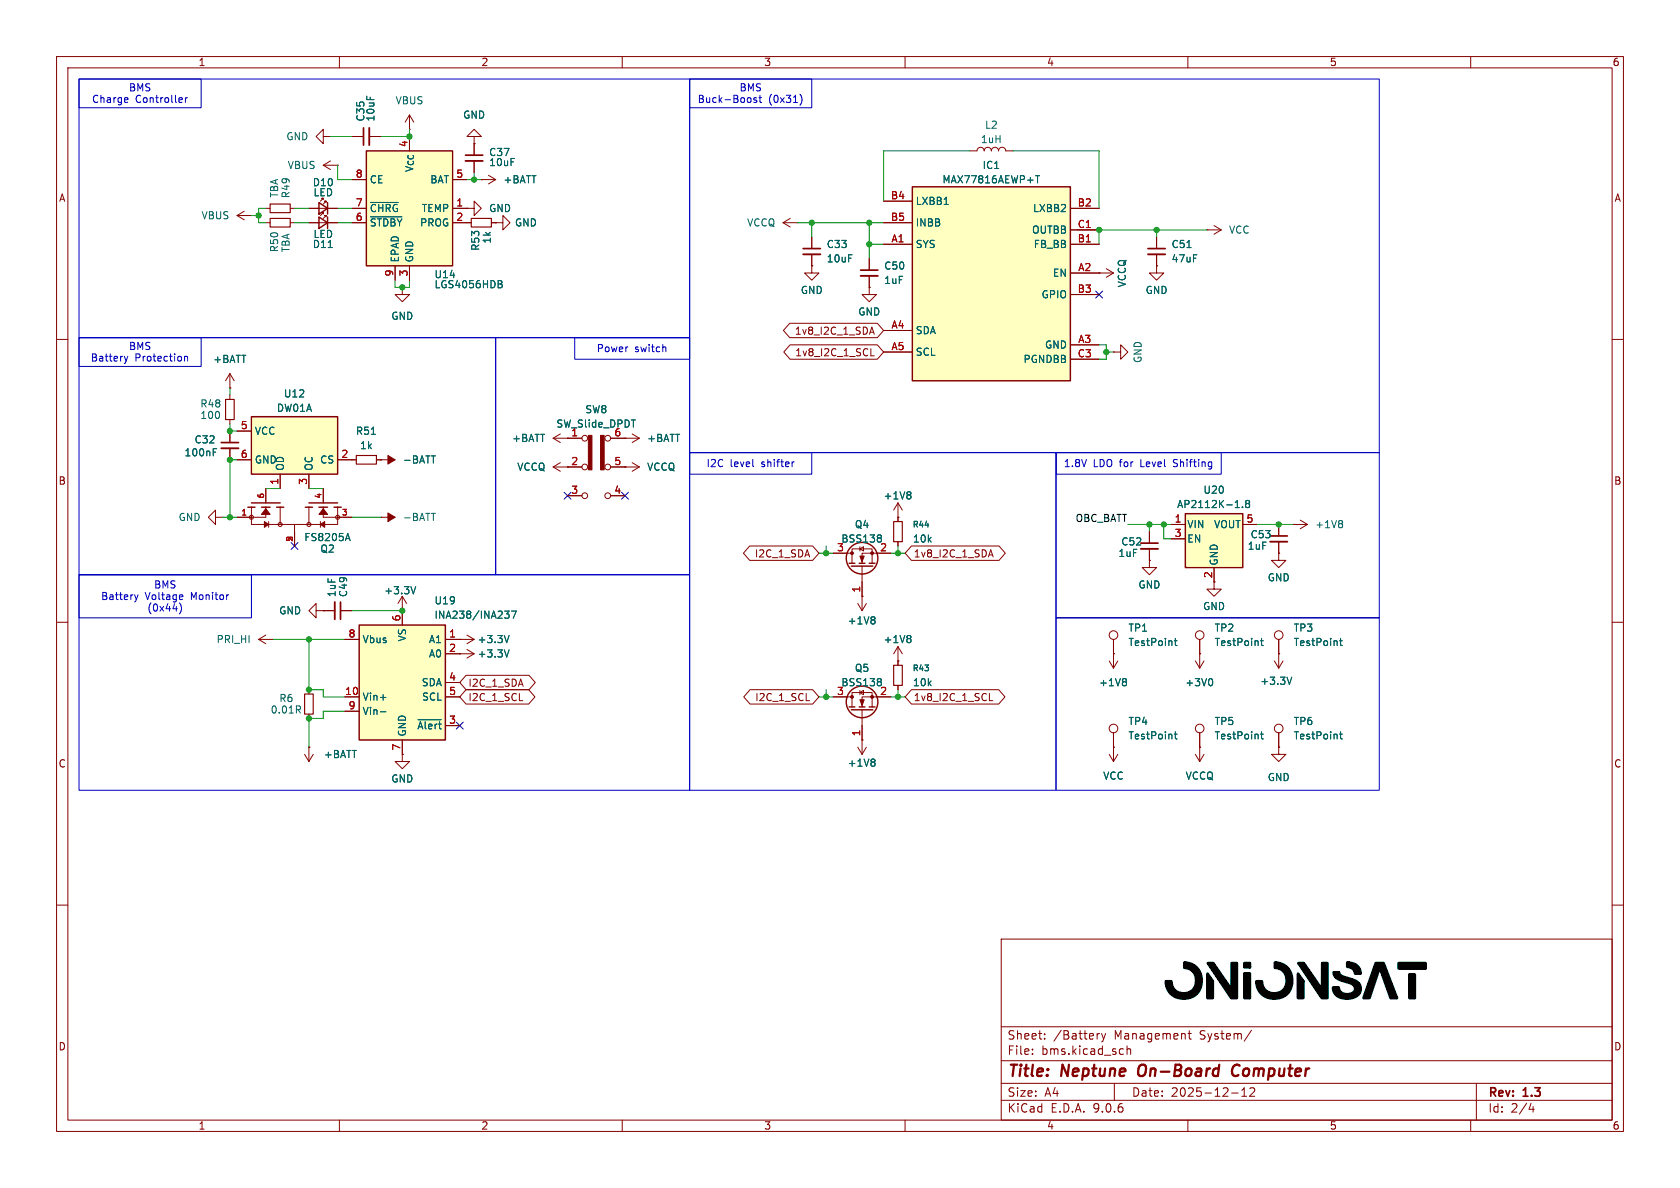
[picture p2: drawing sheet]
<svg xmlns="http://www.w3.org/2000/svg" width="297mm" height="210mm" viewBox="0 0 297 210" stroke-linecap="round" stroke-linejoin="round" font-family="sans-serif">
<g fill="none" stroke="#840000" stroke-width=".18">
<path d="M10 10h277v190h-277zM12 12h273v186h-273zM60 10v2M110 10v2M160 10v2M210 10v2M260 10v2M47 39.4h.8M51.3 39.4h.8M54.6 36.8h5.1M57.1 24.1v-1.2l-1.2 1.2 1.2 1.3v-1.3h1.3M57.1 35.3v-.2h-.2h.2l-.5 .5"/>
<path d="M57.7 35.8v-.2h-.3h.3l-.6 .5M58.4 24.1h.1M82.5 36.8h1.3v-1.2l1.3 1.2-1.3 1.3v-1.3M82.5 36.8h.1M83.8 25.4v2M83.8 28.4v2.1M85.1 31.8h.1M85.1 31.8h2.5M86.4 31l1.2 .8M87.6 31.8l-1.2 .7M171.4 26.7h1.3a.64 .64 0 0 1 .7-.7 .64 .64 0 0 1 .6 .7 .64 .64 0 0 1 .6-.7 .64 .64 0 0 1 .7 .7 .64 .64 0 0 1 .6-.7 .64 .64 0 0 1 .6 .7 .64 .64 0 0 1 .7-.7 .64 .64 0 0 1 .6 .7h1.3M214.6 39.9l1.3 .7"/>
<path d="M213.4 40.6h.1M213.4 40.6h2.5M215.9 40.6l-1.3 .8M10 60h2M285 60h2M10 110h2M151.6 106.7l.8 1.3M152.4 105.4h.1M152.4 105.4v2.6M153.2 106.7l-.8 1.3M158.7 116.8h.1M158.7 114.3l-.7 1.3"/>
<path d="M158.7 114.3l.8 1.3M158.7 114.3v2.5M196.1 116.8l.7 1.3M196.8 115.6h.1M196.8 115.6v2.5M197.6 116.8l-.8 1.3M285 110h2M211.3 133.4l.8 1.2M212.1 132.1h.1M212.1 132.1v2.5M212.9 133.4l-.8 1.2M10 160h2"/>
<path d="M177 166h108v32h-108zM285 160h2M60 198v2M110 198v2M160 198v2M177 194.5h108M177 191.5h108M177 187.5h108M177 181.5h108M182.5 186.3v.1M182.5 185.5v.1M184.7 183.6v.1"/>
<path d="M184.7 182.8v.1M194.4 182.7l-.3 .1M194.7 182.7l.4 1M195.1 183.7l-.1 .4-.3 .1M195.5 182.7l-.4 1M197 191.5v3M198.5 185.4l.1 .1M198.6 186.3l-.1 .1M199.2 184.9v1.5M199.2 185.5l.3-.1 .3 .1 .1 .9M210 198v2M210 182.7h.6"/>
<path d="M210.2 182.2v1.3l.4 .2M217.7 193.2h1.2M219.5 193.8h.9M219.5 192.7l.5-.4v1.5M221.2 182.1l-1.2 2M221.7 192.4v.5l-.8 .9h.9M260 198v2M261 191.5v6.5M270.7 195l-.4 1.1h.9M271 195.6v1"/>
</g>
<path d="M201.4 188.5a1.5 1.5 0 0 0 0 1.6M218.8 188.2a1.13 1.13 0 0 0-1 .7 1.13 1.13 0 0 0 .3 1.2l.2 .1 .5-.1" fill="none" stroke="#840000" stroke-width=".4"/>
<g fill="#000">
<path d="M209.4 170.2a3.2 3.2 0 0 1 3 2.7 3.2 3.2 0 0 1-2.1 3.5 3.1 3.1 0 0 1-4.2-2.9h1a2.24 2.24 0 0 0 2.8 2 2.24 2.24 0 0 0 1.4-3.2 2.01 2.01 0 0 0-1.9-1.2zM213.5 172.1l.9 1.4v2.9h-.9zM213.5 170.3h1l3.2 4.7 .1-4.7h.9v6.1h-1zM220 172.1h1v4.3h-1zM220 170.3h1v.7h-1zM225.4 170.2a3.2 3.2 0 0 1 3 2.7 3.2 3.2 0 0 1-2.1 3.5 3.1 3.1 0 0 1-4.2-2.9h1a2.24 2.24 0 0 0 2.8 2 2.24 2.24 0 0 0 1.4-3.2 2.01 2.01 0 0 0-1.9-1.2zM229.5 172.1l.9 1.4v2.9h-.9zM229.6 170.3h.9l3.2 4.7 .1-4.7h.9v6.1h-1zM235.8 171.9h.9a1.11 1.11 0 0 0 .9 .8l.4 .1a4.6 4.6 0 0 1 2.1 .9 1.63 1.63 0 0 1 .3 1.8 1.63 1.63 0 0 1-1.6 .9 2.5 2.5 0 0 1-3-1.1l-.1-.7h1v.4a1.62 1.62 0 0 0 2.9-.1l-.1-.5-.3-.3-1.5-.6a1.93 1.93 0 0 1-1.9-1.5zM238.2 170.2a2.06 2.06 0 0 1 2.3 1.9h-.9l-.1-.4a1.38 1.38 0 0 0-1.3-.8zM243.2 170.3h1.4l2.4 6.1h-1.1l-2-5.4-1.8 5.4h-1zM249.2 172.3h.9v4.1h-.9z"/>
<path d="M247.3 170.3h4.7v.9h-4.7z"/>
</g>
<path d="M82.3 27.4h3" fill="none" stroke="#840000" stroke-width=".3"/>
<path d="M82.3 28.4h3" fill="none" stroke="#840000" stroke-width=".33"/>
<path d="M154.5 109l.2 .3-.2 .3 .2 .2v.3l-.2 .2M160.8 112.3l.2 .3-.2 .3 .2 .2v.3l-.2 .2M198.9 120l.2 .2-.2 .3 .2 .2v.3l-.2 .2" fill="none" stroke="#006464" stroke-width=".18"/>
<path d="M47.8 38.6h3.5v1.5h-3.5z" fill="none" stroke="#840000" stroke-width=".2"/>
<path d="M56.4 35.8l1.5 1-1.5 1zM57.9 35.8v2" fill="none" stroke="#840000" stroke-width=".25"/>
<path d="M161.3 33h27.9v34.3h-27.9z" fill="#ffffc2"/>
<g fill="none" stroke="#840000" stroke-width=".25">
<path d="M56.4 38.4l1.5 1-1.5 1zM57.9 38.4v2M161.3 33h27.9v34.3h-27.9zM150.1 99.6h1M151.9 99.6h1M153.7 99.6h1M150.5 100.1h3.8"/>
<circle cx="152.4" cy="98.7" r="2.79"/>
</g>
<g fill="none" stroke="#840000" stroke-width=".18">
<path d="M41.9 38.1l1.3 .8M41.9 38.1h2.5M43.2 37.3l-1.3 .8M44.4 38.1h.1M54.6 39.4h5.1M57.1 37.8v-.2h-.2h.2l-.5 .5M57.1 29.2l1.3 .8M57.1 29.2h2.6M57.7 38.4v-.3h-.3h.3l-.6 .5M58.4 28.4l-1.3 .8M59.7 29.2h.1M62.2 24.1h2.1"/>
<path d="M65.3 24.1h2M138.4 39.4h2.6M138.4 39.4l1.3 .7M139.7 38.6l-1.3 .8M141 39.4h.1M156.2 35.6h5.1M156.2 39.4h5.1M189.2 36.8h5.1M71.1 50.8v1.3h1.3l-1.3 1.2-1.3-1.2h1.3M71.1 50.8h.1M143.5 47v1.3h1.3l-1.3 1.2-1.3-1.2h1.3M143.5 47h.1"/>
<path d="M143.5 41.9v2M143.5 45v2M153.7 50.8v1.3h1.2l-1.2 1.2-1.3-1.2h1.3M153.7 50.8h.1M153.7 45.7v2.1M153.7 48.8v2M156.2 43.2h5.1M156.2 58.4h5.1M189.2 43.2h5.1M189.2 40.6h5.1M189.2 48.3h5.1M189.2 52.1h5.1"/>
<path d="M97.8 77.5l1.3 .7M97.8 77.5h5.1M99.1 76.7l-1.3 .8M100.3 77.5h.1M107.9 77.5h2.6M156.2 62.2h5.1M189.2 61h5.1M189.2 63.5h5.1M97.8 82.6h5.1M97.8 82.6l1.3 .7M99.1 81.8l-1.3 .8M100.3 87.6h2.6"/>
<path d="M107.9 82.6h2.6M107.9 87.6h2.6M147.3 97.8h3.3M150.6 99.6v-2.6h3.6v2.6M152 97l.7-.4v.8zM152 96.6v.8M157.5 97.8h-5.1v1.8M158.7 91.4h.1M158.7 88.9v3.3M158.7 95.8v.7M158.7 88.9l-.7 1.3M158.7 88.9l.8 1.3"/>
<path d="M152.4 100.1v5.3M158.7 116.8v.8M212.1 113v2.6M225.3 116.8l.8 1.3M226.1 115.6h.1M226.1 113v5.1M226.8 116.8l-.7 1.3M158.7 121.2v.7"/>
<circle cx="103.4" cy="77.5" r=".51"/>
<circle cx="107.4" cy="77.5" r=".51"/>
<circle cx="103.4" cy="87.6" r=".51"/>
<circle cx="103.4" cy="82.6" r=".51"/>
<circle cx="107.4" cy="82.6" r=".51"/>
<circle cx="107.4" cy="87.6" r=".51"/>
<circle cx="212.1" cy="112.3" r=".76"/>
<circle cx="226.1" cy="112.3" r=".76"/>
</g>
<path d="M166.9 36.1h.7M183.1 31.1h.7M183.4 31.1v1.2M58 43.8h.8M155.6 94.6l.2 .2-.2 .3 .2 .2v.4M160.8 86.9l.2 .3-.2 .3 .2 .2v.3l-.2 .2M222.8 113.3h.5M223 112.8v1.1l.3 .2M228.4 119.7l-.5 1.3M236.8 113.3h.5M237 112.8v1.1l.3 .2" fill="none" stroke="#006464" stroke-width=".18"/>
<path d="M64.3 22.6v3.1M142 43.9h3M152.1 47.8h3.1" fill="none" stroke="#840000" stroke-width=".3"/>
<path d="M65.3 22.6v3.1M142 45h3M152.1 48.8h3.1" fill="none" stroke="#840000" stroke-width=".33"/>
<g fill="#840000" stroke="#840000" stroke-width=".18">
<path d="M152 98.3h.8l-.4 1z"/>
<path d="M104 77h.6v6.1h-.6z"/>
<path d="M106.2 77h.6v6.1h-.6z"/>
<circle cx="150.6" cy="97.8" r=".25"/>
<circle cx="154.2" cy="97.8" r=".25"/>
</g>
<path d="M158 92.2h1.5v3.6h-1.5zM158 117.6h1.5v3.6h-1.5z" fill="none" stroke="#840000" stroke-width=".2"/>
<path d="M64.8 26.7h15.2v20.3h-15.2z" fill="#ffffc2"/>
<path d="M64.8 26.7h15.2v20.3h-15.2z" fill="none" stroke="#840000" stroke-width=".25"/>
<g fill="none" stroke="#840000" stroke-width=".18">
<path d="M62.2 31.8h2.6M62.2 36.8h2.6M62.2 39.4h2.6M72.4 22.9h.1M72.4 20.3v2.6M72.4 20.3l-.8 1.3M72.4 20.3l.8 1.3M80 31.8h2.5M80 36.8h2.5M80 39.4h2.5M69.8 47v2.5M72.4 47v2.5"/>
<path d="M45.7 113l1.3 .8M45.7 113h2.6M47 112.3l-1.3 .7M48.3 113h.1M55.9 108v1.2l-1.3-1.2 1.3-1.3v1.3h1.2M57.1 108h.1M57.1 108h2.1M60.2 108h2M71.1 108h.1M71.1 105.4l-.7 1.3M71.1 105.4l.8 1.3M71.1 105.4v2.6"/>
<path d="M53.8 133.4l.8 1.2M54.6 132.1h.1M54.6 121.9v.8M54.6 126.2v.8M54.6 132.1v2.5M55.4 133.4l-.8 1.2M71.1 133.4v1.2h1.3l-1.3 1.3-1.3-1.3h1.3M71.1 133.4h.1M151.6 132.1l.8 1.3M152.4 130.8h.1M152.4 130.8v2.6M153.2 132.1l-.8 1.3"/>
<path d="M212.1 129.5v2.6"/>
<circle cx="212.1" cy="128.8" r=".76"/>
</g>
<path d="M65.5 35.8h4.9M65.5 38.3h5.6M88.1 49.6l.6 .1v.3l-.2 .2M88.1 50.2h.4M88.5 50.2l.3 .2-.1 .4-.6 .1M73.5 103.7l-.4 1.3M52.7 125.5l.4 .6M53 124.8l.1 .2-.1 .4M154.5 134.2l.2 .2-.2 .3 .2 .3v.2l-.2 .3M222.8 129.8h.5M223 129.4v1l.3 .2" fill="none" stroke="#006464" stroke-width=".18"/>
<path d="M60.2 106.4v3.1" fill="none" stroke="#840000" stroke-width=".3"/>
<path d="M59.2 106.4v3.1" fill="none" stroke="#840000" stroke-width=".33"/>
<path d="M53.8 122.7h1.6v3.5h-1.6z" fill="none" stroke="#840000" stroke-width=".2"/>
<path d="M63.5 110.5h15.2v20.3h-15.2z" fill="#ffffc2"/>
<g fill="none" stroke="#840000" stroke-width=".25">
<path d="M63.5 110.5h15.2v20.3h-15.2zM150.1 125h1M150.5 125.5h3.8M151.9 125h1M153.7 125h1"/>
<circle cx="152.4" cy="124.1" r="2.79"/>
</g>
<g fill="none" stroke="#840000" stroke-width=".18">
<path d="M47 36.8h.8M51.3 36.8h.8M82.5 39.4h.8M83.8 24.1h1.3l-1.3-1.2-1.3 1.2h1.3v1.3M83.8 25.4h.1M86.9 39.4h.7M87.6 39.4h1.3v-1.3l1.3 1.3-1.3 1.2v-1.2M87.6 39.4h.1M110.5 77.5h.1M110.5 77.5h2.5M111.8 76.7l1.2 .8M113 77.5l-1.2 .7"/>
<path d="M62.2 81.3h.8M66.5 81.3h3.3M67.3 91.4h.1M67.3 81.3h.1M67.3 91.4h2.5M110.5 82.6h.1M110.5 82.6h2.5M111.8 81.8l1.2 .8M113 82.6l-1.2 .7M61 113h2.5M71.1 108v2.5M78.7 113h5.1"/>
<path d="M78.7 115.6h5.1M81.3 115.6h.1M81.3 113h.1M82.5 114.8l1.3 .8M82.5 112.3l1.3 .7M83.8 115.6l-1.3 .7M83.8 113l-1.3 .8M61 123.2h2.5M61 125.7h2.5M71.1 130.8v2.6M78.7 123.2h2.6M78.7 120.7h2.6"/>
<path d="M78.7 128.3h2.6M147.3 123.2h3.3M150.6 125v-2.6h3.6v2.6M152 122.4l.7-.4v.8zM152 122v.8M152.4 125.5v5.3M157.5 123.2h-5.1v1.8"/>
</g>
<path d="M65.6 76.8h.8M76.3 90.7h.7M76.3 80.6h.7M89.2 108h.8l-.4 .5 .3 .1 .1 .4-.2 .3h-.4M90 114.9l-.4 1.2M90 112.3l-.4 1.3M90.4 108h.9l-.6 1.3M155.6 120l.2 .2-.2 .3 .2 .2v.4M67.3 123.3h.9M67.3 125.8h.9M73.9 127.2h4.1" fill="none" stroke="#006464" stroke-width=".18"/>
<path d="M47.8 36.1h3.5v1.5h-3.5zM83.3 38.6h3.6v1.5h-3.6zM63 80.5h3.5v1.5h-3.5z" fill="none" stroke="#840000" stroke-width=".2"/>
<g fill="#840000" stroke="#840000" stroke-width=".18">
<path d="M152 123.7h.8l-.4 1z"/>
<path d="M68.6 90.7l1.2 .7-1.2 .8z"/>
<path d="M68.6 80.5l1.2 .8-1.2 .7z"/>
<circle cx="150.6" cy="123.2" r=".25"/>
<circle cx="154.2" cy="123.2" r=".25"/>
</g>
<path d="M44.4 73.7h15.3v10.1h-15.3z" fill="#ffffc2"/>
<path d="M44.4 73.7h15.3v10.1h-15.3zM43.8 89.7h1.3M44.4 88.9h5.1M46.2 89.7h1.6M48.9 89.7h1.3M54 89.7h1.2M54.6 88.9h5.1M56.4 89.7h1.5M59.1 89.7h1.2" fill="none" stroke="#840000" stroke-width=".25"/>
<g fill="none" stroke="#840000" stroke-width=".18">
<path d="M194.3 48.3h.1M194.3 48.3h2.5M195.6 47.5l1.2 .8M196.8 48.3l-1.2 .7M204.5 47v1.3h1.2l-1.2 1.2-1.3-1.2h1.3M204.5 47h.1M204.5 41.9v2M204.5 45v2M40.6 68.6h.1M40.6 66v2.6M40.6 69.9v.7M40.6 74.2v.7"/>
<path d="M40.6 76.2v2M40.6 79.2v2.1M40.6 66l-.7 1.3M40.6 66l.8 1.3M41.9 76.2h2.5M196.8 62.2h1.3v-1.2l1.3 1.2-1.3 1.3v-1.3M196.8 62.2h.1M38.1 91.4v-1.2l-1.3 1.2 1.3 1.3v-1.3h1.3M39.4 91.4h.1M41.9 81.3h2.5M44.4 89.7v3h15.3v-3M47 86.4v2.5"/>
<path d="M47 89.7v1.7h-5.1M47.5 92.2v1M49.5 83.8v2.6M49.5 89.7v3M52.1 92.7v3.8M54.6 83.8v2.6M54.6 89.7v3M56.6 92.2v1M57.1 86.4v2.5M57.1 89.7v1.7h5.1M59.7 81.3h2.5M203.2 99.1v1.2h1.3l-1.3 1.3-1.3-1.3h1.3"/>
<path d="M203.2 99.1h.1M203.2 94v2M203.2 97v2.1M214.6 102.9v1.2h1.3l-1.3 1.3-1.2-1.3h1.2M226.1 129.5v2.6"/>
<circle cx="44.4" cy="91.4" r=".36"/>
<circle cx="49.5" cy="92.7" r=".36"/>
<circle cx="54.6" cy="92.7" r=".36"/>
<circle cx="59.7" cy="91.4" r=".36"/>
<circle cx="226.1" cy="128.8" r=".76"/>
</g>
<g fill="#840000" stroke="#840000" stroke-width=".18">
<path d="M57.1 89.9l.8 1h-1.5z"/>
<path d="M47 89.9l.8 1h-1.6z"/>
<path d="M56.6 92.7l.8-.5v1z"/>
<path d="M46.7 92.2l.8 .5-.8 .5z"/>
</g>
<path d="M209.8 43.8h.8M37.7 79.9h.4M37.7 79.3h.6M61.2 95.2h.6M61.5 94.3l.4 1.3M236.8 129.8h.5M237 129.4v1l.3 .2" fill="none" stroke="#006464" stroke-width=".18"/>
<path d="M39.9 70.6h1.5v3.6h-1.5z" fill="none" stroke="#840000" stroke-width=".2"/>
<path d="M202.9 43.9h3.1M39.1 78.2h3.1M201.7 96h3" fill="none" stroke="#840000" stroke-width=".3"/>
<path d="M202.9 45h3.1M39.1 79.2h3.1M201.7 97h3" fill="none" stroke="#840000" stroke-width=".33"/>
<path d="M209.5 90.8h10.2v9.5h-10.2z" fill="#ffffc2"/>
<path d="M209.5 90.8h10.2v9.5h-10.2z" fill="none" stroke="#840000" stroke-width=".25"/>
<g fill="none" stroke="#840000" stroke-width=".18">
<path d="M54.6 39.4h1.8M54.6 36.8h1.8M57.9 39.4h1.8M57.9 36.8h1.8M62.2 39.4h2.6M62.2 36.8h2.6M62.2 31.8h2.6M62.2 24.1h2.1M65.3 24.1h2M80 39.4h3.3M80 36.8h2.5M80 31.8h2.5"/>
<path d="M82.5 36.8h.1M83.8 25.4h.1M83.8 25.4v2M83.8 28.4v2.1M85.1 31.8h.1M86.9 39.4h.7M87.6 39.4h.1M156.2 35.6h5.1M156.2 39.4h5.1M189.2 36.8h5.1M69.8 47v2.5M71.1 50.8h.1"/>
<path d="M72.4 47v2.5M139.6 57.1h15.5l1.1 1.3-1.1 1.3h-15.5l-1.1-1.3zM143.5 47h.1M143.5 41.9v2M143.5 45v2M153.7 50.8h.1M153.7 45.7v2.1M153.7 48.8v2M153.8 58.7h.6M154.1 57.8l.5 1.3M156.2 43.2h5.1M156.2 58.4h5.1"/>
<path d="M189.2 43.2h5.1M189.2 40.6h5.1M189.2 48.3h5.1M189.2 52.1h5.1M194.3 48.3h.1M204.5 47h.1M204.5 41.9v2M204.5 45v2M40.6 68.6h.1M40.6 76.2v2M40.6 79.2v2.1M41.9 76.2h2.5"/>
<path d="M100.3 77.5h.1M100.3 77.5h2.6M107.9 77.5h2.6M110.5 77.5h.1M139.7 61h15.4l1.1 1.2-1.1 1.3h-15.4l-1.1-1.3zM154 62.9h.6M156.2 62.2h5.1M189.2 61h5.1M189.2 63.5h5.1M41.9 81.3h2.5M41.9 91.4h2.5M47 86.4v2.5"/>
<path d="M49.5 83.8v2.6M52.1 94v2.5M54.6 83.8v2.6M57.1 86.4v2.5M59.7 81.3h3.3M59.7 91.4h2.5M66.5 81.3h.8M67.3 81.3h.1M100.3 82.6h2.6M100.3 87.6h2.6M107.9 82.6h2.6M107.9 87.6h2.6"/>
<path d="M110.5 82.6h.1M132.5 96.5h11.2l1.1 1.3-1.1 1.3h-11.2l-1.1-1.3zM147.3 97.8h2.6M154.9 97.8h2.6M158.7 91.4h.1M158.7 91.4v.8M158.7 95.8v.7M161.1 96.5h15.5l1.1 1.3-1.1 1.3h-15.5l-1.1-1.3zM174.9 98.1h.6M175.2 97.2l.4 1.3M203.2 99.1h.1M203.2 94v2"/>
<path d="M203.2 97v2.1M207 92.7h2.5M207 95.3h2.5M219.7 92.7h2.5M226.1 97.8v1.3h1.2l-1.2 1.2-1.3-1.2h1.3M226.1 97.8h.1M226.1 92.7v2M226.1 95.8v2M228.6 92.7h.1M228.6 92.7h2.5M229.9 91.9l1.2 .8M231.1 92.7l-1.2 .8"/>
<path d="M57.1 108h.1M57.1 108h2.1M60.2 108h2M61 113h2.5M71.1 108h.1M71.1 108v2.5M78.7 113h2.6M78.7 115.6h2.6M81.3 115.6h.1M81.3 113h.1M82.4 119.4h11.1l1.1 1.3-1.1 1.2h-11.1l-1.1-1.2zM152.4 105.4h.1"/>
<path d="M152.4 102.9v2.5M158.7 116.8h.1M158.7 116.8v.8M196.8 115.6h.1M196.8 113v2.6M211.3 116.8l.8 1.3M212.1 115.6h.1M212.1 113v5.1M212.9 116.8l-.8 1.3M214.6 100.3v2.6M226.1 115.6h.1M226.1 113v2.6"/>
<path d="M54.6 132.1h.1M61 123.2h2.5M61 125.7h2.5M71.1 133.4h.1M71.1 130.8v2.6M78.7 123.2h2.6M78.7 120.7h2.6M78.7 128.3h2.6M82.4 121.9h11.1l1.1 1.3-1.1 1.3h-11.1l-1.1-1.3zM132.6 121.9h11.1l1.1 1.3-1.1 1.3h-11.1l-1.1-1.3zM147.3 123.2h2.6M152.4 130.8h.1"/>
<path d="M152.4 128.3v2.5M154.9 123.2h2.6M158.7 121.2v.7M161.1 121.9h15.5l1.1 1.3-1.1 1.3h-15.5l-1.1-1.3zM174.9 123.9h.6M196.1 133.4l.7 1.2M196.8 132.1h.1M196.8 129.5v5.1M197.6 133.4l-.8 1.2M212.1 132.1h.1M212.1 129.5v2.6M226.1 132.1v1.3h1.2l-1.2 1.2-1.3-1.2h1.3"/>
<path d="M226.1 132.1h.1M226.1 129.5v2.6"/>
<circle cx="196.8" cy="112.3" r=".76"/>
<circle cx="196.8" cy="128.8" r=".76"/>
</g>
<g fill="none" stroke="#006464" stroke-width=".18">
<path d="M65.5 35.8h4.9M65.5 38.3h5.6M166.9 36.1h.7M183.1 31.1h.7M183.4 31.1v1.2M58 43.8h.8M88.1 49.6l.6 .1v.3l-.2 .2M88.1 50.2h.4M88.5 50.2l.3 .2-.1 .4-.6 .1M209.8 43.8h.8M37.7 79.9h.4M37.7 79.3h.6"/>
<path d="M65.6 76.8h.8M61.2 95.2h.6M61.5 94.3l.4 1.3M76.3 80.6h.7M155.6 94.6l.2 .2-.2 .3 .2 .2v.4M160.8 86.9l.2 .3-.2 .3 .2 .2v.3l-.2 .2M218.4 89.7h.7M219.6 89.6v.1M220.4 89l-.2 .2 .1 .4 .1 .1h.4l.1-.2v-.3l-.2-.2M220.4 89l-.2-.2 .2-.3h.3l.2 .2-.2 .3M220.4 89h.3M237.1 92l.3 .3-.3 .3 .3 .2v.2l-.3 .3"/>
<path d="M73.5 103.7l-.4 1.3M89.2 108h.8l-.4 .5 .3 .1 .1 .4-.2 .3h-.4M90 114.9l-.4 1.2M90 112.3l-.4 1.3M90.4 108h.9l-.6 1.3M154.5 109l.2 .3-.2 .3 .2 .2v.3l-.2 .2M155.6 120l.2 .2-.2 .3 .2 .2v.4M160.8 112.3l.2 .3-.2 .3 .2 .2v.3l-.2 .2M198.9 120l.2 .2-.2 .3 .2 .2v.3l-.2 .2M207.6 113.3h.5M207.8 112.8v1.1l.3 .2M214.1 120a.79 .79 0 0 1 0 1.2"/>
<path d="M222.8 113.3h.5M223 112.8v1.1l.3 .2M228.4 119.7l-.5 1.3M236.8 113.3h.5M237 112.8v1.1l.3 .2M67.3 123.3h.9M67.3 125.8h.9M73.9 127.2h4.1M154.5 134.2l.2 .2-.2 .3 .2 .3v.2l-.2 .3M207.6 129.8h.5M207.8 129.4v1l.3 .2M222.8 129.8h.5"/>
<path d="M223 129.4v1l.3 .2M236.8 129.8h.5M237 129.4v1l.3 .2"/>
</g>
<path d="M224.5 94.7h3.1" fill="none" stroke="#840000" stroke-width=".3"/>
<path d="M224.5 95.8h3.1" fill="none" stroke="#840000" stroke-width=".33"/>
<g fill="none" stroke="#009600" stroke-width=".18">
<path d="M44.4 38.1h1.3M47 36.8h-1.3v2.6h1.3M52.1 36.8h2.5M52.1 39.4h2.5M58.4 24.1h3.8M59.7 36.8h2.5M59.7 39.4h2.5M59.7 29.2v2.6h2.5M72.4 22.9v1.2h-5.1M82.5 31.8h2.6M83.8 30.5v1.3M141 39.4h15.2"/>
<path d="M143.5 39.4v2.5M153.7 39.4v6.3M171.4 26.7h-15.2v8.9M179.1 26.7h15.2v10.1M69.8 49.5v1.3h2.6v-1.3M153.7 43.2h2.5M190.5 40.6h22.9M194.3 40.6v2.6M204.5 40.6v1.3M40.6 68.6v1.3M40.6 74.9v1.3h1.3M194.3 61h1.3v2.5h-1.3"/>
<path d="M195.6 62.2h1.2M39.4 91.4h2.5M41.9 81.3h-1.3v10.1M47 86.4h2.5M54.6 86.4h2.5M62.2 91.4h5.1M144.8 97.8h2.5M146 96.5v1.3M157.5 97.8h2.5M158.7 96.5v1.3M199.4 92.7h7.6M203.2 92.7v1.3"/>
<path d="M205.7 92.7v2.6h1.3M222.2 92.7h6.4M48.3 113h12.7M54.6 113v8.9h2.5v1.3h3.9M62.2 108h8.9M61 125.7h-3.9v1.3h-2.5v5.1M144.8 123.2h2.5M146 121.9v1.3M157.5 123.2h2.5M158.7 121.9v1.3"/>
</g>
<path d="M193.7 51.5l1.2 1.2M194.9 51.5l-1.2 1.2M51.5 95.9l1.2 1.2M52.7 95.9l-1.2 1.2M99.7 87l1.2 1.2M100.9 87l-1.2 1.2M109.9 87l1.2 1.2M111.1 87l-1.2 1.2M80.7 127.7l1.2 1.2M81.9 127.7l-1.2 1.2" fill="none" stroke="#000084" stroke-width=".18"/>
<g fill="none" stroke="#0000c2" stroke-width=".18">
<path d="M14 14h21.6v5.1h-21.6zM14 14h107.9v45.7h-107.9zM22.4 17.3l.2 .3-.6 .1M22.6 18.1h-.2M32.2 17.3v.3l-.6 .1M32.8 17.3v.8M33.1 17.3l-.3 .2M121.9 14h21.6v5.1h-21.6zM121.9 14h121.9v66h-121.9zM133.7 17.3h-.3l-.1 .1v.2l.4 .1v.4h-.4M134.2 17.3h.5M134.3 16.8v1.1l.4 .2"/>
<path d="M141.4 16.7a1.46 1.46 0 0 1 0 1.9M14 59.7h21.6v5.1h-21.6zM14 59.7h73.6v41.9h-73.6zM87.6 59.7h34.3v41.9h-34.3zM101.6 59.7h20.3v3.8h-20.3zM22 63l.3 .8M22.3 63.8l-.2 .4M22.6 63l-.3 .8M32.6 63v.8M32.6 63.1l.2-.1h.3l.1 .8M117.5 61.3l.2 .2v.7M121.9 80h21.6v3.8h-21.6z"/>
<path d="M121.9 80h64.8v59.7h-64.8zM133.1 82.4l.2 .1M140.4 81.6l-.3 .2M186.7 80h29.2v3.8h-29.2zM186.7 80h57.1v29.2h-57.1zM14 101.6h30.4v7.6h-30.4zM14 101.6h107.9v38.1h-107.9zM23.8 105.1l.3 .9M24.1 106l-.2 .4M24.4 105.1l-.3 .9M32 107.1v.9l-.3 .5M32.1 105.1l.2 .3-.6 .2"/>
<path d="M32.3 105.9l-.2 .1M40.3 105.1h.1M186.7 109.2h57.1v30.5h-57.1z"/>
</g>
<g fill="none" stroke="#000" stroke-width=".5">
<path d="M209.4 170.2a3.2 3.2 0 0 1 3 2.7 3.2 3.2 0 0 1-2.1 3.5 3.1 3.1 0 0 1-4.2-2.9h1a2.24 2.24 0 0 0 2.8 2 2.24 2.24 0 0 0 1.4-3.2 2.01 2.01 0 0 0-1.9-1.2zM213.5 172.1l.9 1.4v2.9h-.9zM213.5 170.3h1l3.2 4.7 .1-4.7h.9v6.1h-1zM220 172.1h1v4.3h-1zM220 170.3h1v.7h-1zM225.4 170.2a3.2 3.2 0 0 1 3 2.7 3.2 3.2 0 0 1-2.1 3.5 3.1 3.1 0 0 1-4.2-2.9h1a2.24 2.24 0 0 0 2.8 2 2.24 2.24 0 0 0 1.4-3.2 2.01 2.01 0 0 0-1.9-1.2zM229.5 172.1l.9 1.4v2.9h-.9zM229.6 170.3h.9l3.2 4.7 .1-4.7h.9v6.1h-1zM235.8 171.9h.9a1.11 1.11 0 0 0 .9 .8l.4 .1a4.6 4.6 0 0 1 2.1 .9 1.63 1.63 0 0 1 .3 1.8 1.63 1.63 0 0 1-1.6 .9 2.5 2.5 0 0 1-3-1.1l-.1-.7h1v.4a1.62 1.62 0 0 0 2.9-.1l-.1-.5-.3-.3-1.5-.6a1.93 1.93 0 0 1-1.9-1.5zM238.2 170.2a2.06 2.06 0 0 1 2.3 1.9h-.9l-.1-.4a1.38 1.38 0 0 0-1.3-.8zM243.2 170.3h1.4l2.4 6.1h-1.1l-2-5.4-1.8 5.4h-1zM247.3 170.3h4.7v.9h-4.7z"/>
<path d="M249.2 172.3h.9v4.1h-.9z"/>
</g>
<g fill="#009600" stroke="#009600" stroke-width=".18">
<circle cx="143.5" cy="39.4" r=".46"/>
<circle cx="153.7" cy="43.2" r=".46"/>
<circle cx="153.7" cy="39.4" r=".46"/>
<circle cx="71.1" cy="108" r=".46"/>
<circle cx="54.6" cy="127" r=".46"/>
<circle cx="54.6" cy="121.9" r=".46"/>
<circle cx="54.6" cy="113" r=".46"/>
<circle cx="83.8" cy="31.8" r=".46"/>
<circle cx="146" cy="97.8" r=".46"/>
<circle cx="158.7" cy="97.8" r=".46"/>
<circle cx="158.7" cy="123.2" r=".46"/>
<circle cx="146" cy="123.2" r=".46"/>
<circle cx="40.6" cy="76.2" r=".46"/>
<circle cx="71.1" cy="50.8" r=".46"/>
<circle cx="45.7" cy="38.1" r=".46"/>
<circle cx="72.4" cy="24.1" r=".46"/>
<circle cx="40.6" cy="81.3" r=".46"/>
<circle cx="40.6" cy="91.4" r=".46"/>
<circle cx="194.3" cy="40.6" r=".46"/>
<circle cx="195.6" cy="62.2" r=".46"/>
<circle cx="204.5" cy="40.6" r=".46"/>
<circle cx="226.1" cy="92.7" r=".46"/>
<circle cx="205.7" cy="92.7" r=".46"/>
<circle cx="203.2" cy="92.7" r=".46"/>
</g>
<g font-size="2.8" fill="#840000">
<text x="178" y="190.9">Title:</text>
<text x="187.7" y="190.9">Neptune</text>
<text x="202.1" y="190.9">On-Board</text>
<text x="219.4" y="190.9">Computer</text>
</g>
<g font-size="2.1" fill="#840000">
<text x="178" y="184">Sheet:</text>
<text x="186.2" y="184">/Battery</text>
<text x="197" y="184">Management</text>
<text x="212.3" y="184">System/</text>
<text x="178" y="186.7">File:</text>
<text x="184.1" y="186.7">bms.kicad_sch</text>
<text x="178" y="196.9">KiCad</text>
<text x="178" y="194.1">Size:</text>
<text x="184.7" y="194.1">A4</text>
<text x="185.7" y="196.9">E.D.A.</text>
<text x="193.3" y="196.9">9.0.6</text>
<text x="200" y="194.1">Date:</text>
<text x="207" y="194.1">2025-12-12</text>
<text x="263" y="194.3">Rev:</text>
<text x="263" y="196.9">Id:</text>
<text x="267.1" y="196.9">2/4</text>
<text x="269.4" y="194.3">1.3</text>
</g>
<g font-size="1.8" fill="#840000">
<text x="35" y="11.9">1</text>
<text x="85" y="11.9">2</text>
<text x="135" y="11.9">3</text>
<text x="185" y="11.9">4</text>
<text x="235" y="11.9">5</text>
<text x="285" y="11.9">6</text>
<text x="10.3" y="35.9">A</text>
<text x="285.3" y="35.9">A</text>
<text x="140.4" y="59.4">1v8_I2C_1_SDA</text>
<text x="140.5" y="63.2">1v8_I2C_1_SCL</text>
<text x="100.9" y="82.3">2</text>
<text x="10.3" y="85.9">B</text>
<text x="285.3" y="85.9">B</text>
<text x="133.4" y="98.7">I2C_1_SDA</text>
<text x="161.4" y="98.7">1v8_I2C_1_SDA</text>
<text x="82.7" y="121.6">I2C_1_SDA</text>
<text x="82.7" y="124.1">I2C_1_SCL</text>
<text x="133.4" y="124.1">I2C_1_SCL</text>
<text x="161.4" y="124.1">1v8_I2C_1_SCL</text>
<text x="10.3" y="135.9">C</text>
<text x="285.3" y="135.9">C</text>
<text x="10.3" y="185.9">D</text>
<text x="285.3" y="185.9">D</text>
<text x="35" y="199.9">1</text>
<text x="85" y="199.9">2</text>
<text x="135" y="199.9">3</text>
<text x="185" y="199.9">4</text>
<text x="235" y="199.9">5</text>
<text x="285" y="199.9">6</text>
</g>
<g font-size="1.8" fill="#0000c2">
<text x="22.7" y="16.4">BMS</text>
<text x="130.6" y="16.4">BMS</text>
<text x="16.2" y="18.4">Charge</text>
<text x="23.9" y="18.4">Controller</text>
<text x="123.2" y="18.4">Buck-Boost</text>
<text x="135.8" y="18.4">(0x31)</text>
<text x="16" y="64.1">Battery</text>
<text x="22.7" y="62.1">BMS</text>
<text x="23.8" y="64.1">Protection</text>
<text x="105.4" y="62.5">Power</text>
<text x="112.2" y="62.5">switch</text>
<text x="124.8" y="82.8">I2C</text>
<text x="129.1" y="82.8">level</text>
<text x="134.7" y="82.8">shifter</text>
<text x="188" y="82.8">1.8V</text>
<text x="193.3" y="82.8">LDO for</text>
<text x="201.9" y="82.8">Level</text>
<text x="207.9" y="82.8">Shifting</text>
<text x="17.8" y="106.3">Battery</text>
<text x="25.7" y="106.3">Voltage</text>
<text x="27.1" y="104.2">BMS</text>
<text x="33.8" y="106.3">Monitor</text>
<text x="25.9" y="108.3">(0x44)</text>
</g>
<g font-size="1.8" fill="#006464">
<text x="64.6" y="21.6" transform="rotate(-90 64.6 21.6)">C35</text>
<text x="66.4" y="21.6" transform="rotate(-90 66.4 21.6)">10uF</text>
<text x="69.8" y="18.6">VBUS</text>
<text x="81.8" y="21.2">GND</text>
<text x="174" y="23">L2</text>
<text x="50.5" y="25">GND</text>
<text x="86.4" y="27.8">C37</text>
<text x="86.4" y="29.6">10uF</text>
<text x="173.3" y="25.5">1uH</text>
<text x="49.4" y="35" transform="rotate(-90 49.4 35)">TBA</text>
<text x="50.8" y="30.1">VBUS</text>
<text x="51.4" y="35.1" transform="rotate(-90 51.4 35.1)">R49</text>
<text x="55.2" y="33.1">D10</text>
<text x="55.3" y="34.9">LED</text>
<text x="65.3" y="32.6">CE</text>
<text x="73.3" y="30.6" transform="rotate(-90 73.3 30.6)">V_{CC}</text>
<text x="76" y="32.6">BAT</text>
<text x="88.9" y="32.6">+BATT</text>
<text x="166.5" y="32.6">MAX77816AEWP+T</text>
<text x="173.6" y="30.1">IC1</text>
<text x="35.5" y="39">VBUS</text>
<text x="65.3" y="37.7">~{CHRG}</text>
<text x="65.3" y="40.2">~{STDBY} PROG</text>
<text x="74.5" y="37.7">TEMP</text>
<text x="86.4" y="37.7">GND</text>
<text x="90.9" y="40.2">GND</text>
<text x="132" y="40.2">VCCQ</text>
<text x="161.8" y="36.4">LXBB1</text>
<text x="161.8" y="40.2">INBB</text>
<text x="182.4" y="41.5">OUTBB</text>
<text x="182.5" y="37.7">LXBB2</text>
<text x="217.2" y="41.5">VCC</text>
<text x="49.4" y="44.7" transform="rotate(-90 49.4 44.7)">R50</text>
<text x="51.4" y="44.7" transform="rotate(-90 51.4 44.7)">TBA</text>
<text x="55.2" y="44">D11</text>
<text x="55.3" y="42.3">LED</text>
<text x="70.7" y="46.5" transform="rotate(-90 70.7 46.5)">EPAD</text>
<text x="73.3" y="46.5" transform="rotate(-90 73.3 46.5)">GND</text>
<text x="84.9" y="44.4" transform="rotate(-90 84.9 44.4)">R53</text>
<text x="87" y="43.2" transform="rotate(-90 87 43.2)">1k</text>
<text x="146.1" y="44">C33</text>
<text x="146.1" y="46.6">10uF</text>
<text x="156.2" y="47.9">C50</text>
<text x="161.8" y="44">SYS</text>
<text x="182.7" y="44">FB_BB</text>
<text x="207" y="44">C51</text>
<text x="207" y="46.6">47uF</text>
<text x="76.7" y="49.4">U14</text>
<text x="76.7" y="51.2">LGS4056HDB</text>
<text x="141.5" y="52.2">GND</text>
<text x="156.2" y="50.4">1uF</text>
<text x="184" y="52.9">GPIO</text>
<text x="186" y="49.1">EN</text>
<text x="199.2" y="50.9" transform="rotate(-90 199.2 50.9)">VCCQ</text>
<text x="202.4" y="52.2">GND</text>
<text x="69.1" y="56.7">GND</text>
<text x="151.6" y="56">GND</text>
<text x="161.8" y="59.3">SDA</text>
<text x="37.6" y="64.4">+BATT</text>
<text x="161.8" y="63.1">SCL</text>
<text x="180.8" y="64.4">PGNDBB</text>
<text x="184.6" y="61.8">GND</text>
<text x="202" y="64.3" transform="rotate(-90 202 64.3)">GND</text>
<text x="50.1" y="70.5">U12</text>
<text x="35.3" y="74.3">100</text>
<text x="35.3" y="72.2">R48</text>
<text x="45" y="77.1">VCC</text>
<text x="48.9" y="73">DW01A</text>
<text x="62.8" y="77.1">R51</text>
<text x="98.3" y="75.8">SW_Slide_DPDT</text>
<text x="103.4" y="73.3">SW8</text>
<text x="32.5" y="80.9">100nF</text>
<text x="34.3" y="78.6">C32</text>
<text x="45" y="82.1">GND</text>
<text x="50.4" y="83.3" transform="rotate(-90 50.4 83.3)">OD</text>
<text x="55.5" y="83.3" transform="rotate(-90 55.5 83.3)">OC</text>
<text x="56.5" y="82.1">CS</text>
<text x="63.5" y="79.6">1k</text>
<text x="71.1" y="82.1">-BATT</text>
<text x="90.4" y="78.3">+BATT</text>
<text x="91.3" y="83.4">VCCQ</text>
<text x="114.3" y="83.4">VCCQ</text>
<text x="114.3" y="78.3">+BATT</text>
<text x="156.1" y="88.5">+1V8</text>
<text x="212.7" y="87.5">U20</text>
<text x="31.5" y="92.3">GND</text>
<text x="53.7" y="95.9">FS8205A</text>
<text x="71.1" y="92.3">-BATT</text>
<text x="151" y="93.6">Q4</text>
<text x="208" y="90">AP2112K-1.8</text>
<text x="209.8" y="93.6">VIN</text>
<text x="214.5" y="93.6">VOUT</text>
<text x="221" y="95.4">C53</text>
<text x="232.4" y="93.6">+1V8</text>
<text x="56.5" y="97.9">Q2</text>
<text x="148.6" y="96.1">BSS138</text>
<text x="161.3" y="96.1">10k</text>
<text x="197.6" y="98.7">1uF</text>
<text x="198.1" y="96.6">C52</text>
<text x="209.8" y="96.1">EN</text>
<text x="215.5" y="100.1" transform="rotate(-90 215.5 100.1)">GND</text>
<text x="220.5" y="97.4">1uF</text>
<text x="59.5" y="105.7" transform="rotate(-90 59.5 105.7)">1uF</text>
<text x="61.6" y="105.7" transform="rotate(-90 61.6 105.7)">C49</text>
<text x="67.8" y="105.3">+3.3V</text>
<text x="76.7" y="107">U19</text>
<text x="201.2" y="104.2">GND</text>
<text x="224" y="103">GND</text>
<text x="38.2" y="113.9">PRI_HI</text>
<text x="49.3" y="108.8">GND</text>
<text x="64" y="113.9">Vbus</text>
<text x="72" y="113.5" transform="rotate(-90 72 113.5)">VS</text>
<text x="75.7" y="113.9">A1</text>
<text x="76.7" y="109.6">INA238/INA237</text>
<text x="84.3" y="113.9">+3.3V</text>
<text x="149.8" y="110.6">+1V8</text>
<text x="156.1" y="113.9">+1V8</text>
<text x="199.4" y="111.9">TP1</text>
<text x="212.6" y="108.1">GND</text>
<text x="214.6" y="111.9">TP2</text>
<text x="228.6" y="111.9">TP3</text>
<text x="75.7" y="116.4">A0</text>
<text x="84.3" y="116.4">+3.3V</text>
<text x="151" y="119">Q5</text>
<text x="199.4" y="114.4">TestPoint</text>
<text x="214.6" y="114.4">TestPoint</text>
<text x="228.6" y="114.4">TestPoint</text>
<text x="49.3" y="124.3">R6</text>
<text x="64" y="124.1">Vin+</text>
<text x="74.5" y="121.5">SDA</text>
<text x="74.5" y="124.1">SCL</text>
<text x="148.6" y="121.5">BSS138</text>
<text x="161.3" y="121.5">10k</text>
<text x="194.2" y="121.5">+1V8</text>
<text x="209.4" y="121.5">+3V0</text>
<text x="222.7" y="121.3">+3.3V</text>
<text x="47.8" y="126.3">0.01R</text>
<text x="64" y="126.6">Vin-</text>
<text x="72" y="130.3" transform="rotate(-90 72 130.3)">GND</text>
<text x="73.7" y="129.1">~{Alert}</text>
<text x="199.4" y="128.4">TP4</text>
<text x="199.4" y="130.9">TestPoint</text>
<text x="214.6" y="128.4">TP5</text>
<text x="214.6" y="130.9">TestPoint</text>
<text x="228.6" y="128.4">TP6</text>
<text x="228.6" y="130.9">TestPoint</text>
<text x="57.2" y="134.2">+BATT</text>
<text x="149.8" y="135.7">+1V8</text>
<text x="69.1" y="138.5">GND</text>
<text x="194.9" y="138">VCC</text>
<text x="209.5" y="138">VCCQ</text>
<text x="224" y="138.3">GND</text>
</g>
<g font-size="1.8" fill="#a90000">
<text x="72.1" y="26.1" transform="rotate(-90 72.1 26.1)">4</text>
<text x="62.8" y="31.5">8</text>
<text x="80.6" y="31.5">5</text>
<text x="157.4" y="35.3">B4</text>
<text x="62.8" y="36.6">7</text>
<text x="62.8" y="39.1">6</text>
<text x="80.6" y="36.6">1</text>
<text x="80.6" y="39.1">2</text>
<text x="157.4" y="39.1">B5</text>
<text x="190.4" y="36.6">B2</text>
<text x="190.4" y="40.4">C1</text>
<text x="157.5" y="42.9">A1</text>
<text x="190.4" y="42.9">B1</text>
<text x="69.6" y="49" transform="rotate(-90 69.6 49)">9</text>
<text x="72.1" y="49" transform="rotate(-90 72.1 49)">3</text>
<text x="190.4" y="51.8">B3</text>
<text x="190.5" y="48">A2</text>
<text x="157.5" y="58.2">A4</text>
<text x="157.5" y="62">A5</text>
<text x="190.4" y="63.2">C3</text>
<text x="190.5" y="60.7">A3</text>
<text x="42.5" y="75.9">5</text>
<text x="100.9" y="77.2">1</text>
<text x="108.5" y="77.2">6</text>
<text x="42.5" y="81">6</text>
<text x="60.3" y="81">2</text>
<text x="108.5" y="82.3">5</text>
<text x="49.3" y="85.8" transform="rotate(-90 49.3 85.8)">1</text>
<text x="54.4" y="85.8" transform="rotate(-90 54.4 85.8)">3</text>
<text x="100.9" y="87.4">3</text>
<text x="108.5" y="87.4">4</text>
<text x="207.6" y="92.5">1</text>
<text x="207.6" y="95">3</text>
<text x="220.3" y="92.5">5</text>
<text x="147.9" y="97.5">3</text>
<text x="155.5" y="97.5">2</text>
<text x="152.1" y="104.8" transform="rotate(-90 152.1 104.8)">1</text>
<text x="214.4" y="102.3" transform="rotate(-90 214.4 102.3)">2</text>
<text x="61.5" y="112.8">8</text>
<text x="70.9" y="109.9" transform="rotate(-90 70.9 109.9)">6</text>
<text x="79.3" y="112.8">1</text>
<text x="79.3" y="115.3">2</text>
<text x="60.9" y="122.9">10</text>
<text x="61.5" y="125.5">9</text>
<text x="79.3" y="120.4">4</text>
<text x="79.3" y="122.9">5</text>
<text x="147.9" y="122.9">3</text>
<text x="155.5" y="122.9">2</text>
<text x="79.3" y="128">3</text>
<text x="152.1" y="130.2" transform="rotate(-90 152.1 130.2)">1</text>
<text x="70.9" y="132.8" transform="rotate(-90 70.9 132.8)">7</text>
</g>
<text font-size="1.8" fill="#0f0f0f" x="190.1" y="92.4">OBC_BATT</text>
<g font-size="1.4" fill="#a90000">
<text x="46.7" y="88.2" transform="rotate(-90 46.7 88.2)">6</text>
<text x="56.9" y="88.2" transform="rotate(-90 56.9 88.2)">4</text>
<text x="42.6" y="91.2">1</text>
<text x="51.8" y="95.9" transform="rotate(-90 51.8 95.9)">2</text>
<text x="60.3" y="91.2">3</text>
</g>
<g font-size="1.4" fill="#006464">
<text x="161.3" y="93.4">R44</text>
<text x="161.3" y="118.8">R43</text>
</g>
</svg>
